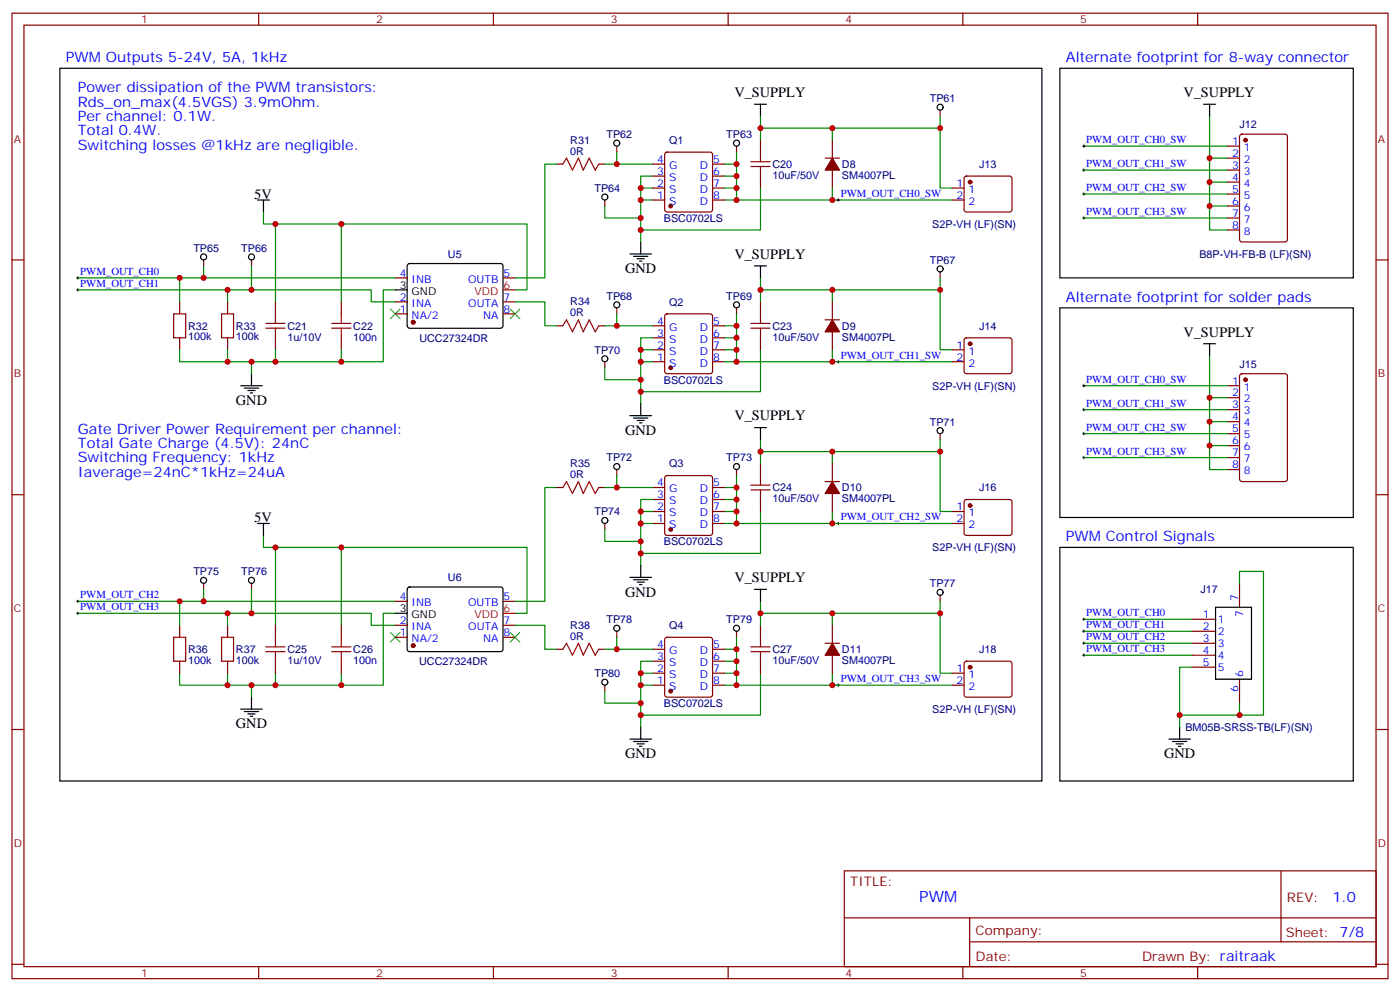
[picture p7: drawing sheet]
<svg xmlns="http://www.w3.org/2000/svg" width="412mm" height="292mm" viewBox="0 0 412 292" stroke-linecap="round" stroke-linejoin="round" font-family="sans-serif">
<g fill="none" stroke="#870000" stroke-width=".35">
<path d="M3.5 3.9h405.4v284.3h-405.4zM7.1 7.4h398.2v277.3h-398.2zM76.2 3.9v3.5M145.3 3.9v3.5M214.5 3.9v3.5M283.6 3.9v3.5M352.8 3.9v3.5M276.9 32.5v1.7M164 48.3h1.8M176.4 48.3h1.8M178.2 58.9v1.8M181.7 43v1.8"/>
<path d="M192.3 48.3h3.5M192.3 58.9h3.5M192.3 55.4h3.5M192.3 51.9h3.5M196 45l.5-.2h12.7l.5 .2 .2 .5v16.2l-.2 .5-.5 .2h-12.7l-.5-.2-.2-.5v-16.2zM209.9 48.3h3.5M209.9 58.9h3.5M209.9 55.4h3.5M209.9 51.9h3.5M217 43v1.8M224 41.3v3.5M224 51.9v3.5"/>
<path d="M243.1 46.6h4.2M245.2 41.3v5.3M245.2 50.1v5.3M280.5 58.9h3.5M280.5 55.4h3.5M284.2 52.1l.5-.2h12.7l.5 .2 .2 .5-.1 9.4-.6 .4h-13l-.4-.7v-9.1zM3.5 76.6h3.6M60 76.6v1.7M74.1 76.6v1.7M405.3 76.6h3.6M52.9 88.9v3.5M52.9 99.5v3.5"/>
<path d="M67 88.9v3.5M67 99.5v3.5M81.1 88.9v3.5M81.1 99.5v3.5M100.5 88.9v3.5M100.5 99.5v3.5M116.4 92.4h3.5M116.4 88.9h3.5M116.4 81.8h3.5M148.2 92.4h3.5M148.2 88.9h3.5M148.2 81.8h3.5"/>
<path d="M164 96h1.8M176.4 96h1.8M181.7 90.7v1.7M192.3 96h3.5M192.3 99.5h3.5M196 92.6l.5-.2h12.7l.5 .2 .2 .5v16.3l-.2 .5-.5 .2h-12.7l-.5-.3-.2-.4v-16.3zM209.9 96h3.5M209.9 99.5h3.5M217 90.7v1.7M224 88.9v3.5M224 99.5v3.5M243.1 94.2h4.2"/>
<path d="M245.2 88.9v5.3M245.2 97.7v5.3M276.9 80.1v1.7M284.2 99.7l.5-.2h12.7l.5 .2 .2 .5-.1 9.4-.6 .5-13-.1-.4-.6v-9.2zM178.2 106.5v1.8M192.3 106.5h3.5M192.3 103h3.5M209.9 106.5h3.5M209.9 103h3.5M280.5 106.5h3.5M280.5 103h3.5M361.6 113.6h3.5"/>
<path d="M361.6 117.1h3.5M365.4 110.3l.4-.2h12.7l.7 .4v30.6l-.4 .7h-13l-.6-.4-.1-30.6zM181.7 138.3v1.8M217 138.3v1.8M224 136.5v3.6M245.2 136.5v5.3M276.9 127.7v1.8M361.6 120.7h3.5M361.6 124.2h3.5M361.6 127.7h3.5M361.6 131.2h3.5M361.6 134.8h3.5"/>
<path d="M361.6 138.3h3.5M3.5 145.7h3.6M164 143.6h1.8M176.4 143.6h1.8M178.2 154.2v1.7M192.3 143.6h3.5M192.3 154.2h3.5M192.3 150.6h3.5M192.3 147.1h3.5M196 140.3l.5-.2h12.7l.5 .2 .2 .5v16.2l-.2 .5-.5 .2h-12.7l-.5-.2-.2-.5v-16.2zM209.9 143.6h3.5M209.9 154.2h3.5"/>
<path d="M209.9 150.6h3.5M209.9 147.1h3.5M224 147.1v3.5M243.1 141.8h4.2M245.2 145.3v5.3M280.5 154.2h3.5M280.5 150.6h3.5M284.2 147.3l.5-.2h12.7l.5 .2 .2 .5-.1 9.5-.6 .4-13-.1-.4-.6v-9.2zM405.3 145.7h3.6M60 171.8v1.8M74.1 171.8v1.8M116.4 177.1h3.5"/>
<path d="M148.2 177.1h3.5M276.9 175.3v1.8M365.1 171.8v7.1M52.9 184.2v3.5M52.9 194.7v3.6M67 184.2v3.5M67 194.7v3.6M81.1 184.2v3.5M81.1 194.7v3.6M100.5 184.2v3.5M100.5 194.7v3.6M116.4 187.7h3.5"/>
<path d="M116.4 184.2h3.5M148.2 187.7h3.5M148.2 184.2h3.5M164 191.2h1.8M176.4 191.2h1.8M181.7 185.9v1.8M192.3 191.2h3.5M192.3 198.3h3.5M192.3 194.7h3.5M196 187.9l.5-.2h12.7l.5 .2 .2 .5v16.2l-.2 .5-.5 .2h-12.7l-.5-.2-.2-.5v-16.2zM209.9 191.2h3.5M209.9 198.3h3.5"/>
<path d="M209.9 194.7h3.5M217 185.9v1.8M224 184.2v3.5M224 194.7v3.6M243.1 189.4h4.2M245.2 184.2v5.2M245.2 193v5.3M280.5 198.3h3.5M284.2 194.9l.5-.2h12.7l.5 .2 .2 .5-.1 9.5-.6 .4h-13l-.4-.7v-9.2zM351 189.4h7.1M351 182.4h7.1M351 185.9h7.1"/>
<path d="M351 193h7.1M351 196.5h7.1M3.5 214.8h3.6M178.2 201.8v1.8M192.3 201.8h3.5M209.9 201.8h3.5M280.5 201.8h3.5M365.1 200v7.1M405.3 214.8h3.6M248.7 256.5h156.6v28.2h-156.6zM377.3 256.5v20.9M248.7 270.3h156.5"/>
<path d="M285.6 277.4h119.6M285.6 270.3v14.1M3.5 284h3.6M76.2 284.7v3.5M145.3 284.7v3.5M214.5 284.7v3.5M283.6 284.7v3.5M352.8 284.7v3.5M405.3 284h3.6"/>
</g>
<g fill="none" stroke="#000" stroke-width=".29">
<path d="M246.6 58.9h.7M246.9 58.6v.7M318.9 43h.7M318.9 50.1h.7M318.9 57.2h.7M319.3 42.7v.7M319.3 49.7v.7M319.3 56.8v.7M318.9 64.2h.7M319.3 63.9v.7M22.6 85.4h.7M22.6 81.8h.7"/>
<path d="M22.9 81.5v.7M22.9 85v.7M246.6 106.5h.7M246.9 106.2v.7M318.9 113.6h.7M319.3 113.2v.7M318.9 120.7h.7M318.9 127.7h.7M318.9 134.8h.7M319.3 120.3v.7M319.3 127.4v.7M319.3 134.4v.7"/>
<path d="M246.6 154.2h.7M246.9 153.8v.7M22.6 177.1h.7M22.9 176.7v.7M22.6 180.6h.7M22.9 180.3v.7M318.9 182.4h.7M318.9 185.9h.7M318.9 189.4h.7M318.9 193h.7M319.3 182v.7M319.3 185.6v.7"/>
<path d="M319.3 189.1v.7M319.3 192.6v.7M246.6 201.8h.7M246.9 201.4v.7"/>
</g>
<g fill="none" stroke="#a10000" stroke-width=".35">
<path d="M165.8 48.3l1.1-1.7 1.7 3.5 1.8-3.5 1.4 3.5 1.8-3.5 1.7 3.5 1.1-1.8M221.2 49h5.6M221.2 47.6h5.6M224 44.8v2.8M224 49v2.9M51.2 92.4h3.5v7.1h-3.5zM65.3 92.4h3.5v7.1h-3.5zM78.3 96.7h5.7M78.3 95.2h5.7M81.1 92.4v2.8M81.1 96.7v2.8M97.7 96.7h5.7"/>
<path d="M97.7 95.2h5.7M100.5 92.4v2.8M100.5 96.7v2.8M165.8 96l1.1-1.8 1.7 3.5 1.8-3.5 1.4 3.5 1.8-3.5 1.7 3.5 1.1-1.7M221.2 96.7h5.6M221.2 95.2h5.6M224 92.4v2.8M224 96.7v2.8M165.8 143.6l1.1-1.8 1.7 3.5 1.8-3.5 1.4 3.5 1.8-3.5 1.7 3.5 1.1-1.7M221.2 144.3h5.6M221.2 142.9h5.6M224 140.1v2.8"/>
<path d="M224 144.3v2.8M51.2 187.7h3.5v7h-3.5zM65.3 187.7h3.5v7h-3.5zM78.3 191.9h5.7M78.3 190.5h5.7M81.1 187.7v2.8M81.1 191.9v2.8M97.7 191.9h5.7M97.7 190.5h5.7M100.5 187.7v2.8M100.5 191.9v2.8M165.8 191.2l1.1-1.8 1.7 3.6 1.8-3.6 1.4 3.6 1.8-3.6 1.7 3.6 1.1-1.8"/>
<path d="M221.2 191.9h5.6M221.2 190.5h5.6M224 187.7v2.8M224 191.9v2.8"/>
</g>
<g fill="none" stroke="#000" stroke-width=".35">
<path d="M17.6 20.1h289.3v209.9h-289.3zM222.2 30.7h3.6M224 30.7v3.5M312.2 20.1h86.4v61.7h-86.4zM354.5 30.7h3.6M356.3 30.7v3.5M75.8 58.9h3.6M77.6 58.9v3.5M120.2 77.8l.4-.2 27.1 .1 .5 .6-.1 17.9-.6 .5-27.1-.1-.5-.6v-17.7zM185.6 74.8h6.3M186.6 75.5h4.3M187.7 76.2h2.1"/>
<path d="M188.4 76.9h.7M188.7 71.3v3.5M222.2 78.3h3.6M224 78.3v3.5M116.4 85.4h3.5M312.2 90.7h86.4v61.7h-86.4zM70.9 113.6h6.4M72 114.3h4.2M73 115h2.1M73.7 115.7h.7M74.1 110.1v3.5M188.7 118.9v3.5"/>
<path d="M354.5 101.2h3.6M356.3 101.2v3.6M185.6 122.4h6.3M186.6 123.1h4.3M187.7 123.8h2.1M188.4 124.5h.7M222.2 125.9h3.6M224 125.9v3.6M75.8 154.2h3.6M77.6 154.2v3.5M120.2 173.1l.4-.2h27.1l.5 .7-.1 17.9-.6 .4-27.1-.1-.5-.6v-17.6zM185.6 170h6.3"/>
<path d="M186.6 170.7h4.3M187.7 171.4h2.1M188.4 172.2h.7M188.7 166.5v3.5M222.2 173.6h3.6M224 173.6v3.5M312.2 161.2h86.4v68.8h-86.4zM358.1 178.9h10.6v21.1h-10.6zM116.4 180.6h3.5M70.9 208.8h6.4M72 209.5h4.2M73 210.3h2.1"/>
<path d="M73.7 211h.7M74.1 205.3v3.5M185.6 217.7h6.3M186.6 218.4h4.3M187.7 219.1h2.1M188.4 219.8h.7M188.7 214.1v3.6M344.3 217.7h6.4M345.4 218.4h4.2M346.4 219.1h2.1M347.1 219.8h.7M347.5 214.1v3.6"/>
<circle cx="276.9" cy="31.6" r=".88"/>
<circle cx="178.2" cy="58" r=".88"/>
<circle cx="181.7" cy="42.2" r=".88"/>
<circle cx="217" cy="42.2" r=".88"/>
<circle cx="60" cy="75.7" r=".88"/>
<circle cx="74.1" cy="75.7" r=".88"/>
<circle cx="276.9" cy="79.2" r=".88"/>
<circle cx="181.7" cy="89.8" r=".88"/>
<circle cx="217" cy="89.8" r=".88"/>
<circle cx="178.2" cy="105.7" r=".88"/>
<circle cx="181.7" cy="137.4" r=".88"/>
<circle cx="217" cy="137.4" r=".88"/>
<circle cx="276.9" cy="126.8" r=".88"/>
<circle cx="178.2" cy="153.3" r=".88"/>
<circle cx="60" cy="170.9" r=".88"/>
<circle cx="74.1" cy="170.9" r=".88"/>
<circle cx="276.9" cy="174.4" r=".88"/>
<circle cx="181.7" cy="185" r=".88"/>
<circle cx="217" cy="185" r=".88"/>
<circle cx="178.2" cy="200.9" r=".88"/>
</g>
<g fill="none" stroke="#008700" stroke-width=".35">
<path d="M224 37.7h52.9v17.7h3.6M224 34.2v7.1M245.2 37.7v3.6M276.9 34.2v3.5M356.3 34.2v33.5h5.3M164 48.3h-3.5v33.5h-8.8M178.2 48.3h14.1M181.7 44.8v3.5M188.7 58.9h3.6M188.7 55.4h3.6M192.3 51.9h-3.6v19.4M213.4 48.3h3.6v10.6"/>
<path d="M213.4 58.9h67.1M213.4 55.4h3.6M213.4 51.9h3.6M217 44.8v3.5M224 55.4v12.3h-35.3M245.2 55.4v3.5M319.3 43h42.3M319.3 50.1h42.3M319.3 57.2h42.3M356.3 53.6h5.3M356.3 46.6h5.3M60 78.3v3.5"/>
<path d="M74.1 78.3v7.1M77.6 62.4v3.6h77.6v19.4h-3.5M81.1 66v22.9M100.5 66v22.9M178.2 60.7v3.5h10.5M319.3 64.2h42.3M356.3 60.7h5.3M22.9 85.4h86.5v3.5h7M22.9 81.8h93.5M52.9 81.8v7.1M67 85.4v3.5M116.4 85.4h-3.5v21.1h-12.4"/>
<path d="M151.7 88.9h8.8v7.1h3.5M178.2 96h14.1M181.7 92.4v3.6M192.3 99.5h-3.6v19.4M213.4 96h3.6v10.5M213.4 99.5h3.6M217 92.4v3.6M224 85.4h52.9v17.6h3.6M224 81.8v7.1M245.2 85.4v3.5M276.9 81.8v3.6M52.9 103v3.5h47.6v-3.5"/>
<path d="M67 103v3.5M74.1 106.5v3.6M81.1 103v3.5M178.2 108.3v3.5h10.5M188.7 103h3.6M188.7 106.5h3.6M213.4 103h3.6M213.4 106.5h67.1M224 103v12.4h-35.3M245.2 103v3.5M319.3 113.6h42.3M356.3 104.8v33.5h5.3"/>
<path d="M356.3 117.1h5.3M224 133h52.9v17.6h3.6M224 129.5v7M245.2 133v3.5M276.9 129.5v3.5M319.3 120.7h42.3M319.3 127.7h42.3M319.3 134.8h42.3M356.3 131.2h5.3M356.3 124.2h5.3M77.6 157.7v3.5h77.6v19.4h-3.5M164 143.6h-3.5v33.5h-8.8"/>
<path d="M178.2 155.9v3.6h10.5M178.2 143.6h14.1M181.7 140.1v3.5M188.7 150.6h3.6M188.7 154.2h3.6M192.3 147.1h-3.6v19.4M213.4 143.6h3.6v10.6M213.4 150.6h3.6M213.4 147.1h3.6M213.4 154.2h67.1M217 140.1v3.5M224 150.6v12.4h-35.3"/>
<path d="M245.2 150.6v3.6M22.9 177.1h93.5M52.9 177.1v7.1M60 173.6v3.5M74.1 173.6v7M81.1 161.2v23M100.5 161.2v23M224 177.1v7.1M276.9 177.1v3.5M365.1 171.8v-3.5h7.1v42.3h-7.1v-3.5M22.9 180.6h86.5v3.6h7M52.9 198.3v3.5h47.6v-3.5"/>
<path d="M67 180.6v3.6M67 198.3v3.5M81.1 198.3v3.5M116.4 180.6h-3.5v21.2h-12.4M151.7 184.2h8.8v7h3.5M178.2 191.2h14.1M181.7 187.7v3.5M188.7 198.3h3.6M192.3 194.7h-3.6v19.4M213.4 191.2h3.6v10.6M213.4 198.3h3.6M213.4 194.7h3.6"/>
<path d="M217 187.7v3.5M224 198.3v12.3h-35.3M224 180.6h52.9v17.7h3.6M245.2 180.6v3.6M245.2 198.3v3.5M319.3 182.4h31.7M319.3 185.9h31.7M319.3 189.4h31.7M319.3 193h31.7M351 196.5h-3.5v17.6M74.1 201.8v3.5M178.2 203.6v3.5h10.5"/>
<path d="M188.7 201.8h3.6M213.4 201.8h67.1M347.5 210.6h17.6"/>
</g>
<g fill="#870000" stroke="#870000" stroke-width=".35">
<path d="M245.2 46.6l2.1 3.5h-4.2z"/>
<path d="M245.2 94.2l2.1 3.5h-4.2z"/>
<path d="M245.2 141.8l2.1 3.5h-4.2z"/>
<path d="M245.2 189.4l2.1 3.6h-4.2z"/>
<circle cx="197.6" cy="60.7" r=".53"/>
<circle cx="197.6" cy="108.3" r=".53"/>
<circle cx="197.6" cy="155.9" r=".53"/>
<circle cx="197.6" cy="203.6" r=".53"/>
<circle cx="366.9" cy="111.8" r=".53"/>
<circle cx="285.7" cy="53.6" r=".53"/>
<circle cx="285.7" cy="101.2" r=".53"/>
<circle cx="285.7" cy="148.9" r=".53"/>
<circle cx="285.7" cy="196.5" r=".53"/>
<circle cx="121.7" cy="94.9" r=".53"/>
<circle cx="121.7" cy="190.1" r=".53"/>
</g>
<path d="M115 91l2.8 2.8M117.8 91l-2.8 2.8M150.3 91l2.8 2.8M153.1 91l-2.8 2.8M115 186.3l2.8 2.8M117.8 186.3l-2.8 2.8M150.3 186.3l2.8 2.8M153.1 186.3l-2.8 2.8" fill="none" stroke="#3c3" stroke-width=".35"/>
<path d="M148.2 85.4h3.5M148.2 180.6h3.5" fill="none" stroke="#f00" stroke-width=".35"/>
<g fill="#c00">
<circle cx="188.7" cy="55.4" r=".88"/>
<circle cx="188.7" cy="58.9" r=".88"/>
<circle cx="217" cy="51.9" r=".88"/>
<circle cx="217" cy="55.4" r=".88"/>
<circle cx="81.1" cy="106.5" r=".88"/>
<circle cx="67" cy="106.5" r=".88"/>
<circle cx="74.1" cy="106.5" r=".88"/>
<circle cx="100.5" cy="106.5" r=".88"/>
<circle cx="81.1" cy="66" r=".88"/>
<circle cx="100.5" cy="66" r=".88"/>
<circle cx="100.5" cy="161.2" r=".88"/>
<circle cx="81.1" cy="161.2" r=".88"/>
<circle cx="100.5" cy="201.8" r=".88"/>
<circle cx="74.1" cy="201.8" r=".88"/>
<circle cx="67" cy="201.8" r=".88"/>
<circle cx="81.1" cy="201.8" r=".88"/>
<circle cx="224" cy="37.7" r=".88"/>
<circle cx="217" cy="58.9" r=".88"/>
<circle cx="188.7" cy="67.7" r=".88"/>
<circle cx="245.2" cy="37.7" r=".88"/>
<circle cx="245.2" cy="58.9" r=".88"/>
<circle cx="245.2" cy="106.5" r=".88"/>
<circle cx="245.2" cy="85.4" r=".88"/>
<circle cx="188.7" cy="115.4" r=".88"/>
<circle cx="217" cy="106.5" r=".88"/>
<circle cx="224" cy="85.4" r=".88"/>
<circle cx="217" cy="103" r=".88"/>
<circle cx="217" cy="99.5" r=".88"/>
<circle cx="188.7" cy="106.5" r=".88"/>
<circle cx="188.7" cy="103" r=".88"/>
<circle cx="245.2" cy="154.2" r=".88"/>
<circle cx="245.2" cy="133" r=".88"/>
<circle cx="188.7" cy="163" r=".88"/>
<circle cx="217" cy="154.2" r=".88"/>
<circle cx="224" cy="133" r=".88"/>
<circle cx="217" cy="150.6" r=".88"/>
<circle cx="217" cy="147.1" r=".88"/>
<circle cx="188.7" cy="154.2" r=".88"/>
<circle cx="188.7" cy="150.6" r=".88"/>
<circle cx="245.2" cy="201.8" r=".88"/>
<circle cx="245.2" cy="180.6" r=".88"/>
<circle cx="188.7" cy="210.6" r=".88"/>
<circle cx="217" cy="201.8" r=".88"/>
<circle cx="224" cy="180.6" r=".88"/>
<circle cx="217" cy="198.3" r=".88"/>
<circle cx="217" cy="194.7" r=".88"/>
<circle cx="188.7" cy="201.8" r=".88"/>
<circle cx="188.7" cy="198.3" r=".88"/>
<circle cx="356.3" cy="60.7" r=".88"/>
<circle cx="356.3" cy="53.6" r=".88"/>
<circle cx="356.3" cy="46.6" r=".88"/>
<circle cx="356.3" cy="131.2" r=".88"/>
<circle cx="356.3" cy="124.2" r=".88"/>
<circle cx="356.3" cy="117.1" r=".88"/>
<circle cx="60" cy="177.1" r=".88"/>
<circle cx="74.1" cy="180.6" r=".88"/>
<circle cx="52.9" cy="177.1" r=".88"/>
<circle cx="67" cy="180.6" r=".88"/>
<circle cx="60" cy="81.8" r=".88"/>
<circle cx="52.9" cy="81.8" r=".88"/>
<circle cx="67" cy="85.4" r=".88"/>
<circle cx="74.1" cy="85.4" r=".88"/>
<circle cx="181.7" cy="48.3" r=".88"/>
<circle cx="181.7" cy="96" r=".88"/>
<circle cx="181.7" cy="143.6" r=".88"/>
<circle cx="181.7" cy="191.2" r=".88"/>
<circle cx="217" cy="48.3" r=".88"/>
<circle cx="217" cy="96" r=".88"/>
<circle cx="217" cy="143.6" r=".88"/>
<circle cx="217" cy="191.2" r=".88"/>
<circle cx="347.5" cy="210.6" r=".88"/>
<circle cx="365.1" cy="210.6" r=".88"/>
<circle cx="188.7" cy="64.2" r=".88"/>
<circle cx="188.7" cy="111.8" r=".88"/>
<circle cx="188.7" cy="159.5" r=".88"/>
<circle cx="188.7" cy="207.1" r=".88"/>
<circle cx="276.9" cy="37.7" r=".88"/>
<circle cx="276.9" cy="85.4" r=".88"/>
<circle cx="276.9" cy="133" r=".88"/>
<circle cx="276.9" cy="180.6" r=".88"/>
</g>
<path d="M365.4 39.7l.4-.2h12.7l.7 .4v30.7l-.4 .6-13 .1-.6-.5-.1-30.6zM361.6 43h3.5M361.6 46.6h3.5M361.6 50.1h3.5M361.6 53.6h3.5M361.6 57.2h3.5M361.6 60.7h3.5M361.6 64.2h3.5M361.6 67.7h3.5" fill="none" stroke="#870000" stroke-width=".35"/>
<circle cx="366.9" cy="41.3" r=".53" fill="#870000" stroke="#870000" stroke-width=".35"/>
<text font-size="4.6" fill="#00f" x="270.8" y="265.5">PWM</text>
<g font-size="4.2" fill="#00f">
<text x="19.4" y="18.3">PWM Outputs 5-24V, 5A, 1kHz</text>
<text x="314" y="18.3">Alternate footprint for 8-way connector</text>
<text x="22.9" y="27.2">Power dissipation of the PWM transistors:</text>
<text x="22.9" y="31.4">Rds_on_max(4.5VGS) 3.9mOhm.</text>
<text x="22.9" y="35.6">Per channel: 0.1W.</text>
<text x="22.9" y="39.9">Total 0.4W.</text>
<text x="22.9" y="44.1">Switching losses @1kHz are negligible.</text>
<text x="314" y="88.9">Alternate footprint for solder pads</text>
<text x="22.9" y="127.7">Gate Driver Power Requirement per channel:</text>
<text x="22.9" y="131.9">Total Gate Charge (4.5V): 24nC</text>
<text x="22.9" y="136.2">Switching Frequency: 1kHz</text>
<text x="22.9" y="140.4">Iaverage=24nC*1kHz=24uA</text>
<text x="314" y="159.5">PWM Control Signals</text>
<text x="392.5" y="265.7">1.0</text>
</g>
<g font-size="4.2">
<text x="216.3" y="28.6">V_SUPPLY</text>
<text x="348.6" y="28.6">V_SUPPLY</text>
<text x="74.9" y="58.5">5V</text>
<text x="216.3" y="76.2">V_SUPPLY</text>
<text x="184.1" y="80.4">GND</text>
<text x="348.6" y="99.1">V_SUPPLY</text>
<text x="69.5" y="119.2">GND</text>
<text x="216.3" y="123.8">V_SUPPLY</text>
<text x="184.1" y="128.1">GND</text>
<text x="74.9" y="153.8">5V</text>
<text x="216.3" y="171.4">V_SUPPLY</text>
<text x="184.1" y="175.7">GND</text>
<text x="69.5" y="214.5">GND</text>
<text x="184.1" y="223.3">GND</text>
<text x="342.9" y="223.3">GND</text>
</g>
<g font-size="3.9" fill="#800">
<text x="250.5" y="261.1">TITLE:</text>
<text x="379.1" y="265.7">REV:</text>
<text x="287.4" y="275.3">Company:</text>
<text x="378.7" y="275.9">Sheet: 7/8</text>
<text x="287.4" y="282.9">Date:</text>
<text x="336.4" y="283">Drawn By: raitraak</text>
</g>
<g font-size="3.2" fill="#800">
<text x="41.6" y="6.9">1</text>
<text x="110.8" y="6.9">2</text>
<text x="179.9" y="6.9">3</text>
<text x="249.1" y="6.9">4</text>
<text x="318.2" y="6.9">5</text>
<text x="4.1" y="42">A</text>
<text x="405.9" y="42">A</text>
<text x="4.1" y="111.1">B</text>
<text x="405.9" y="111.1">B</text>
<text x="4.1" y="180.3">C</text>
<text x="405.9" y="180.3">C</text>
<text x="4.1" y="249.4">D</text>
<text x="405.9" y="249.4">D</text>
<text x="41.6" y="287.7">1</text>
<text x="110.8" y="287.7">2</text>
<text x="179.9" y="287.7">3</text>
<text x="249.1" y="287.7">4</text>
<text x="318.2" y="287.7">5</text>
</g>
<g font-size="3.2" fill="#000080">
<text x="273.9" y="30.1">TP61</text>
<text x="178.7" y="40.7">TP62</text>
<text x="213.9" y="40.7">TP63</text>
<text x="365.1" y="37.7">J12</text>
<text x="168" y="45.5">0R</text>
<text x="168" y="42.3">R31</text>
<text x="197.1" y="42.4">Q1</text>
<text x="227.5" y="52.7">10uF/50V</text>
<text x="227.5" y="49.5">C20</text>
<text x="248" y="52.7">SM4007PL</text>
<text x="248" y="49.5">D8</text>
<text x="288.4" y="49.5">J13</text>
<text x="175.1" y="56.5">TP64</text>
<text x="195.5" y="65.4">BSC0702LS</text>
<text x="274.6" y="67.1">S2P-VH (LF)(SN)</text>
<text x="57" y="74.2">TP65</text>
<text x="71.1" y="74.2">TP66</text>
<text x="131.9" y="76">U5</text>
<text x="273.9" y="77.7">TP67</text>
<text x="353.3" y="75.9">B8P-VH-FB-B (LF)(SN)</text>
<text x="168" y="89.9">R34</text>
<text x="178.7" y="88.3">TP68</text>
<text x="213.9" y="88.3">TP69</text>
<text x="168" y="93.1">0R</text>
<text x="197.1" y="90">Q2</text>
<text x="55.4" y="100.3">100k</text>
<text x="55.4" y="97.1">R32</text>
<text x="69.5" y="100.3">100k</text>
<text x="69.5" y="97.1">R33</text>
<text x="84.7" y="100.3">1u/10V</text>
<text x="84.7" y="97.1">C21</text>
<text x="104.1" y="100.3">100n</text>
<text x="104.1" y="97.1">C22</text>
<text x="123.5" y="100.7">UCC27324DR</text>
<text x="227.5" y="100.3">10uF/50V</text>
<text x="227.5" y="97.1">C23</text>
<text x="248" y="100.3">SM4007PL</text>
<text x="248" y="97.1">D9</text>
<text x="288.4" y="97.1">J14</text>
<text x="175.1" y="104.2">TP70</text>
<text x="195.5" y="113">BSC0702LS</text>
<text x="365.1" y="108.3">J15</text>
<text x="274.6" y="114.7">S2P-VH (LF)(SN)</text>
<text x="273.9" y="125.3">TP71</text>
<text x="168" y="137.5">R35</text>
<text x="178.7" y="135.9">TP72</text>
<text x="197.1" y="137.7">Q3</text>
<text x="213.9" y="135.9">TP73</text>
<text x="168" y="140.8">0R</text>
<text x="227.5" y="147.9">10uF/50V</text>
<text x="227.5" y="144.7">C24</text>
<text x="248" y="147.9">SM4007PL</text>
<text x="248" y="144.7">D10</text>
<text x="288.4" y="144.7">J16</text>
<text x="175.1" y="151.8">TP74</text>
<text x="195.5" y="160.6">BSC0702LS</text>
<text x="274.6" y="162.4">S2P-VH (LF)(SN)</text>
<text x="57" y="169.4">TP75</text>
<text x="71.1" y="169.4">TP76</text>
<text x="131.9" y="171.2">U6</text>
<text x="273.9" y="172.9">TP77</text>
<text x="353.6" y="174.7">J17</text>
<text x="168" y="185.2">R38</text>
<text x="178.7" y="183.5">TP78</text>
<text x="197.1" y="185.3">Q4</text>
<text x="213.9" y="183.5">TP79</text>
<text x="168" y="188.4">0R</text>
<text x="55.4" y="195.5">100k</text>
<text x="55.4" y="192.4">R36</text>
<text x="69.5" y="195.5">100k</text>
<text x="69.5" y="192.4">R37</text>
<text x="84.7" y="195.6">1u/10V</text>
<text x="84.7" y="192.3">C25</text>
<text x="104.1" y="195.6">100n</text>
<text x="104.1" y="192.3">C26</text>
<text x="123.5" y="195.9">UCC27324DR</text>
<text x="227.5" y="195.6">10uF/50V</text>
<text x="227.5" y="192.3">C27</text>
<text x="248" y="195.6">SM4007PL</text>
<text x="248" y="192.3">D11</text>
<text x="288.4" y="192.3">J18</text>
<text x="175.1" y="199.4">TP80</text>
<text x="195.5" y="208.3">BSC0702LS</text>
<text x="274.6" y="210">S2P-VH (LF)(SN)</text>
<text x="349.2" y="215.3">BM05B-SRSS-TB(LF)(SN)</text>
</g>
<g font-size="3.2" fill="#00f">
<text x="193.6" y="48">4</text>
<text x="210.1" y="48">5</text>
<text x="320" y="42.2">PWM_OUT_CH0_SW</text>
<text x="362.9" y="42.7">1</text>
<text x="362.9" y="46.2">2</text>
<text x="366.4" y="44.5">1</text>
<text x="366.4" y="48">2</text>
<text x="193.6" y="51.5">3</text>
<text x="197.1" y="53.3">S</text>
<text x="197.1" y="49.7">G</text>
<text x="206.2" y="49.7">D</text>
<text x="206.2" y="53.3">D</text>
<text x="210.1" y="51.5">6</text>
<text x="320" y="49.2">PWM_OUT_CH1_SW</text>
<text x="362.9" y="49.7">3</text>
<text x="362.9" y="53.3">4</text>
<text x="366.4" y="51.5">3</text>
<text x="193.6" y="58.6">1</text>
<text x="193.6" y="55">2</text>
<text x="197.1" y="56.8">S</text>
<text x="206.2" y="56.8">D</text>
<text x="210.1" y="55">7</text>
<text x="210.1" y="58.6">8</text>
<text x="247.6" y="58">PWM_OUT_CH0_SW</text>
<text x="281.8" y="55">1</text>
<text x="281.8" y="58.6">2</text>
<text x="285.3" y="56.8">1</text>
<text x="320" y="56.3">PWM_OUT_CH2_SW</text>
<text x="362.9" y="56.8">5</text>
<text x="366.4" y="55">4</text>
<text x="366.4" y="58.6">5</text>
<text x="197.1" y="60.3">S</text>
<text x="206.2" y="60.3">D</text>
<text x="285.3" y="60.3">2</text>
<text x="320" y="63.3">PWM_OUT_CH3_SW</text>
<text x="362.9" y="60.3">6</text>
<text x="362.9" y="63.9">7</text>
<text x="366.4" y="62.1">6</text>
<text x="366.4" y="65.6">7</text>
<text x="362.9" y="67.4">8</text>
<text x="366.4" y="69.1">8</text>
<text x="23.6" y="81">PWM_OUT_CH0</text>
<text x="117.8" y="81.5">4</text>
<text x="121.2" y="83.3">INB</text>
<text x="137.9" y="83.3">OUTB</text>
<text x="148.3" y="81.5">5</text>
<text x="23.6" y="84.5">PWM_OUT_CH1</text>
<text x="117.8" y="88.5">2</text>
<text x="148.3" y="88.5">7</text>
<text x="117.8" y="92.1">1</text>
<text x="121.2" y="93.8">NA/2</text>
<text x="121.2" y="90.3">INA</text>
<text x="137.9" y="90.3">OUTA</text>
<text x="142.3" y="93.8">NA</text>
<text x="148.3" y="92.1">8</text>
<text x="193.6" y="95.6">4</text>
<text x="210.1" y="95.6">5</text>
<text x="193.6" y="99.1">3</text>
<text x="197.1" y="100.9">S</text>
<text x="197.1" y="97.4">G</text>
<text x="206.2" y="97.4">D</text>
<text x="206.2" y="100.9">D</text>
<text x="210.1" y="99.1">6</text>
<text x="193.6" y="106.2">1</text>
<text x="193.6" y="102.7">2</text>
<text x="197.1" y="108">S</text>
<text x="197.1" y="104.4">S</text>
<text x="206.2" y="104.4">D</text>
<text x="206.2" y="108">D</text>
<text x="210.1" y="102.7">7</text>
<text x="210.1" y="106.2">8</text>
<text x="247.6" y="105.7">PWM_OUT_CH1_SW</text>
<text x="281.8" y="102.7">1</text>
<text x="281.8" y="106.2">2</text>
<text x="285.3" y="104.4">1</text>
<text x="285.3" y="108">2</text>
<text x="320" y="112.7">PWM_OUT_CH0_SW</text>
<text x="362.9" y="113.2">1</text>
<text x="320" y="119.8">PWM_OUT_CH1_SW</text>
<text x="362.9" y="116.8">2</text>
<text x="366.4" y="115">1</text>
<text x="366.4" y="118.5">2</text>
<text x="362.9" y="120.3">3</text>
<text x="362.9" y="123.8">4</text>
<text x="366.4" y="122.1">3</text>
<text x="366.4" y="125.6">4</text>
<text x="320" y="126.8">PWM_OUT_CH2_SW</text>
<text x="362.9" y="127.4">5</text>
<text x="362.9" y="130.9">6</text>
<text x="366.4" y="129.1">5</text>
<text x="320" y="133.9">PWM_OUT_CH3_SW</text>
<text x="362.9" y="134.4">7</text>
<text x="362.9" y="137.9">8</text>
<text x="366.4" y="132.6">6</text>
<text x="366.4" y="136.2">7</text>
<text x="193.6" y="143.2">4</text>
<text x="210.1" y="143.2">5</text>
<text x="366.4" y="139.7">8</text>
<text x="193.6" y="146.8">3</text>
<text x="197.1" y="148.5">S</text>
<text x="197.1" y="145">G</text>
<text x="206.2" y="145">D</text>
<text x="206.2" y="148.5">D</text>
<text x="210.1" y="146.8">6</text>
<text x="193.6" y="153.8">1</text>
<text x="193.6" y="150.3">2</text>
<text x="197.1" y="155.6">S</text>
<text x="197.1" y="152">S</text>
<text x="206.2" y="152">D</text>
<text x="206.2" y="155.6">D</text>
<text x="210.1" y="150.3">7</text>
<text x="210.1" y="153.8">8</text>
<text x="247.6" y="153.3">PWM_OUT_CH2_SW</text>
<text x="281.8" y="150.3">1</text>
<text x="281.8" y="153.8">2</text>
<text x="285.3" y="152">1</text>
<text x="285.3" y="155.6">2</text>
<text x="23.6" y="176.2">PWM_OUT_CH2</text>
<text x="23.6" y="179.7">PWM_OUT_CH3</text>
<text x="117.8" y="176.7">4</text>
<text x="121.2" y="178.5">INB</text>
<text x="137.9" y="178.5">OUTB</text>
<text x="148.3" y="176.7">5</text>
<text x="364.8" y="177.1" transform="rotate(-90 364.8 177.1)">7</text>
<text x="117.8" y="183.8">2</text>
<text x="121.2" y="185.6">INA</text>
<text x="137.9" y="185.6">OUTA</text>
<text x="148.3" y="183.8">7</text>
<text x="320" y="181.5">PWM_OUT_CH0</text>
<text x="320" y="185">PWM_OUT_CH1</text>
<text x="354.3" y="182">1</text>
<text x="354.3" y="185.6">2</text>
<text x="358.8" y="183.4">1</text>
<text x="366.2" y="181.6" transform="rotate(-90 366.2 181.6)">7</text>
<text x="117.8" y="187.3">1</text>
<text x="121.2" y="189.1">NA/2</text>
<text x="142.3" y="189.1">NA</text>
<text x="148.3" y="187.3">8</text>
<text x="193.6" y="190.9">4</text>
<text x="210.1" y="190.9">5</text>
<text x="320" y="188.6">PWM_OUT_CH2</text>
<text x="354.3" y="189.1">3</text>
<text x="358.8" y="187">2</text>
<text x="358.8" y="190.5">3</text>
<text x="193.6" y="197.9">2</text>
<text x="193.6" y="194.4">3</text>
<text x="197.1" y="196.1">S</text>
<text x="197.1" y="192.6">G</text>
<text x="206.2" y="192.6">D</text>
<text x="206.2" y="196.1">D</text>
<text x="210.1" y="194.4">6</text>
<text x="210.1" y="197.9">7</text>
<text x="281.8" y="197.9">1</text>
<text x="320" y="192.1">PWM_OUT_CH3</text>
<text x="354.3" y="192.6">4</text>
<text x="354.3" y="196.1">5</text>
<text x="358.8" y="194">4</text>
<text x="358.8" y="197.6">5</text>
<text x="193.6" y="201.4">1</text>
<text x="197.1" y="203.2">S</text>
<text x="197.1" y="199.7">S</text>
<text x="206.2" y="199.7">D</text>
<text x="206.2" y="203.2">D</text>
<text x="210.1" y="201.4">8</text>
<text x="247.6" y="200.9">PWM_OUT_CH3_SW</text>
<text x="281.8" y="201.4">2</text>
<text x="285.3" y="199.7">1</text>
<text x="285.3" y="203.2">2</text>
<text x="364.8" y="203.8" transform="rotate(-90 364.8 203.8)">6</text>
<text x="366.2" y="199.3" transform="rotate(-90 366.2 199.3)">6</text>
</g>
<g font-size="3.2">
<text x="117.8" y="85">3</text>
<text x="121.2" y="86.8">GND</text>
<text x="117.8" y="180.3">3</text>
<text x="121.2" y="182">GND</text>
</g>
<g font-size="3.2" fill="#f00">
<text x="139.8" y="86.8">VDD</text>
<text x="148.3" y="85">6</text>
<text x="139.8" y="182">VDD</text>
<text x="148.3" y="180.3">6</text>
</g>
</svg>
